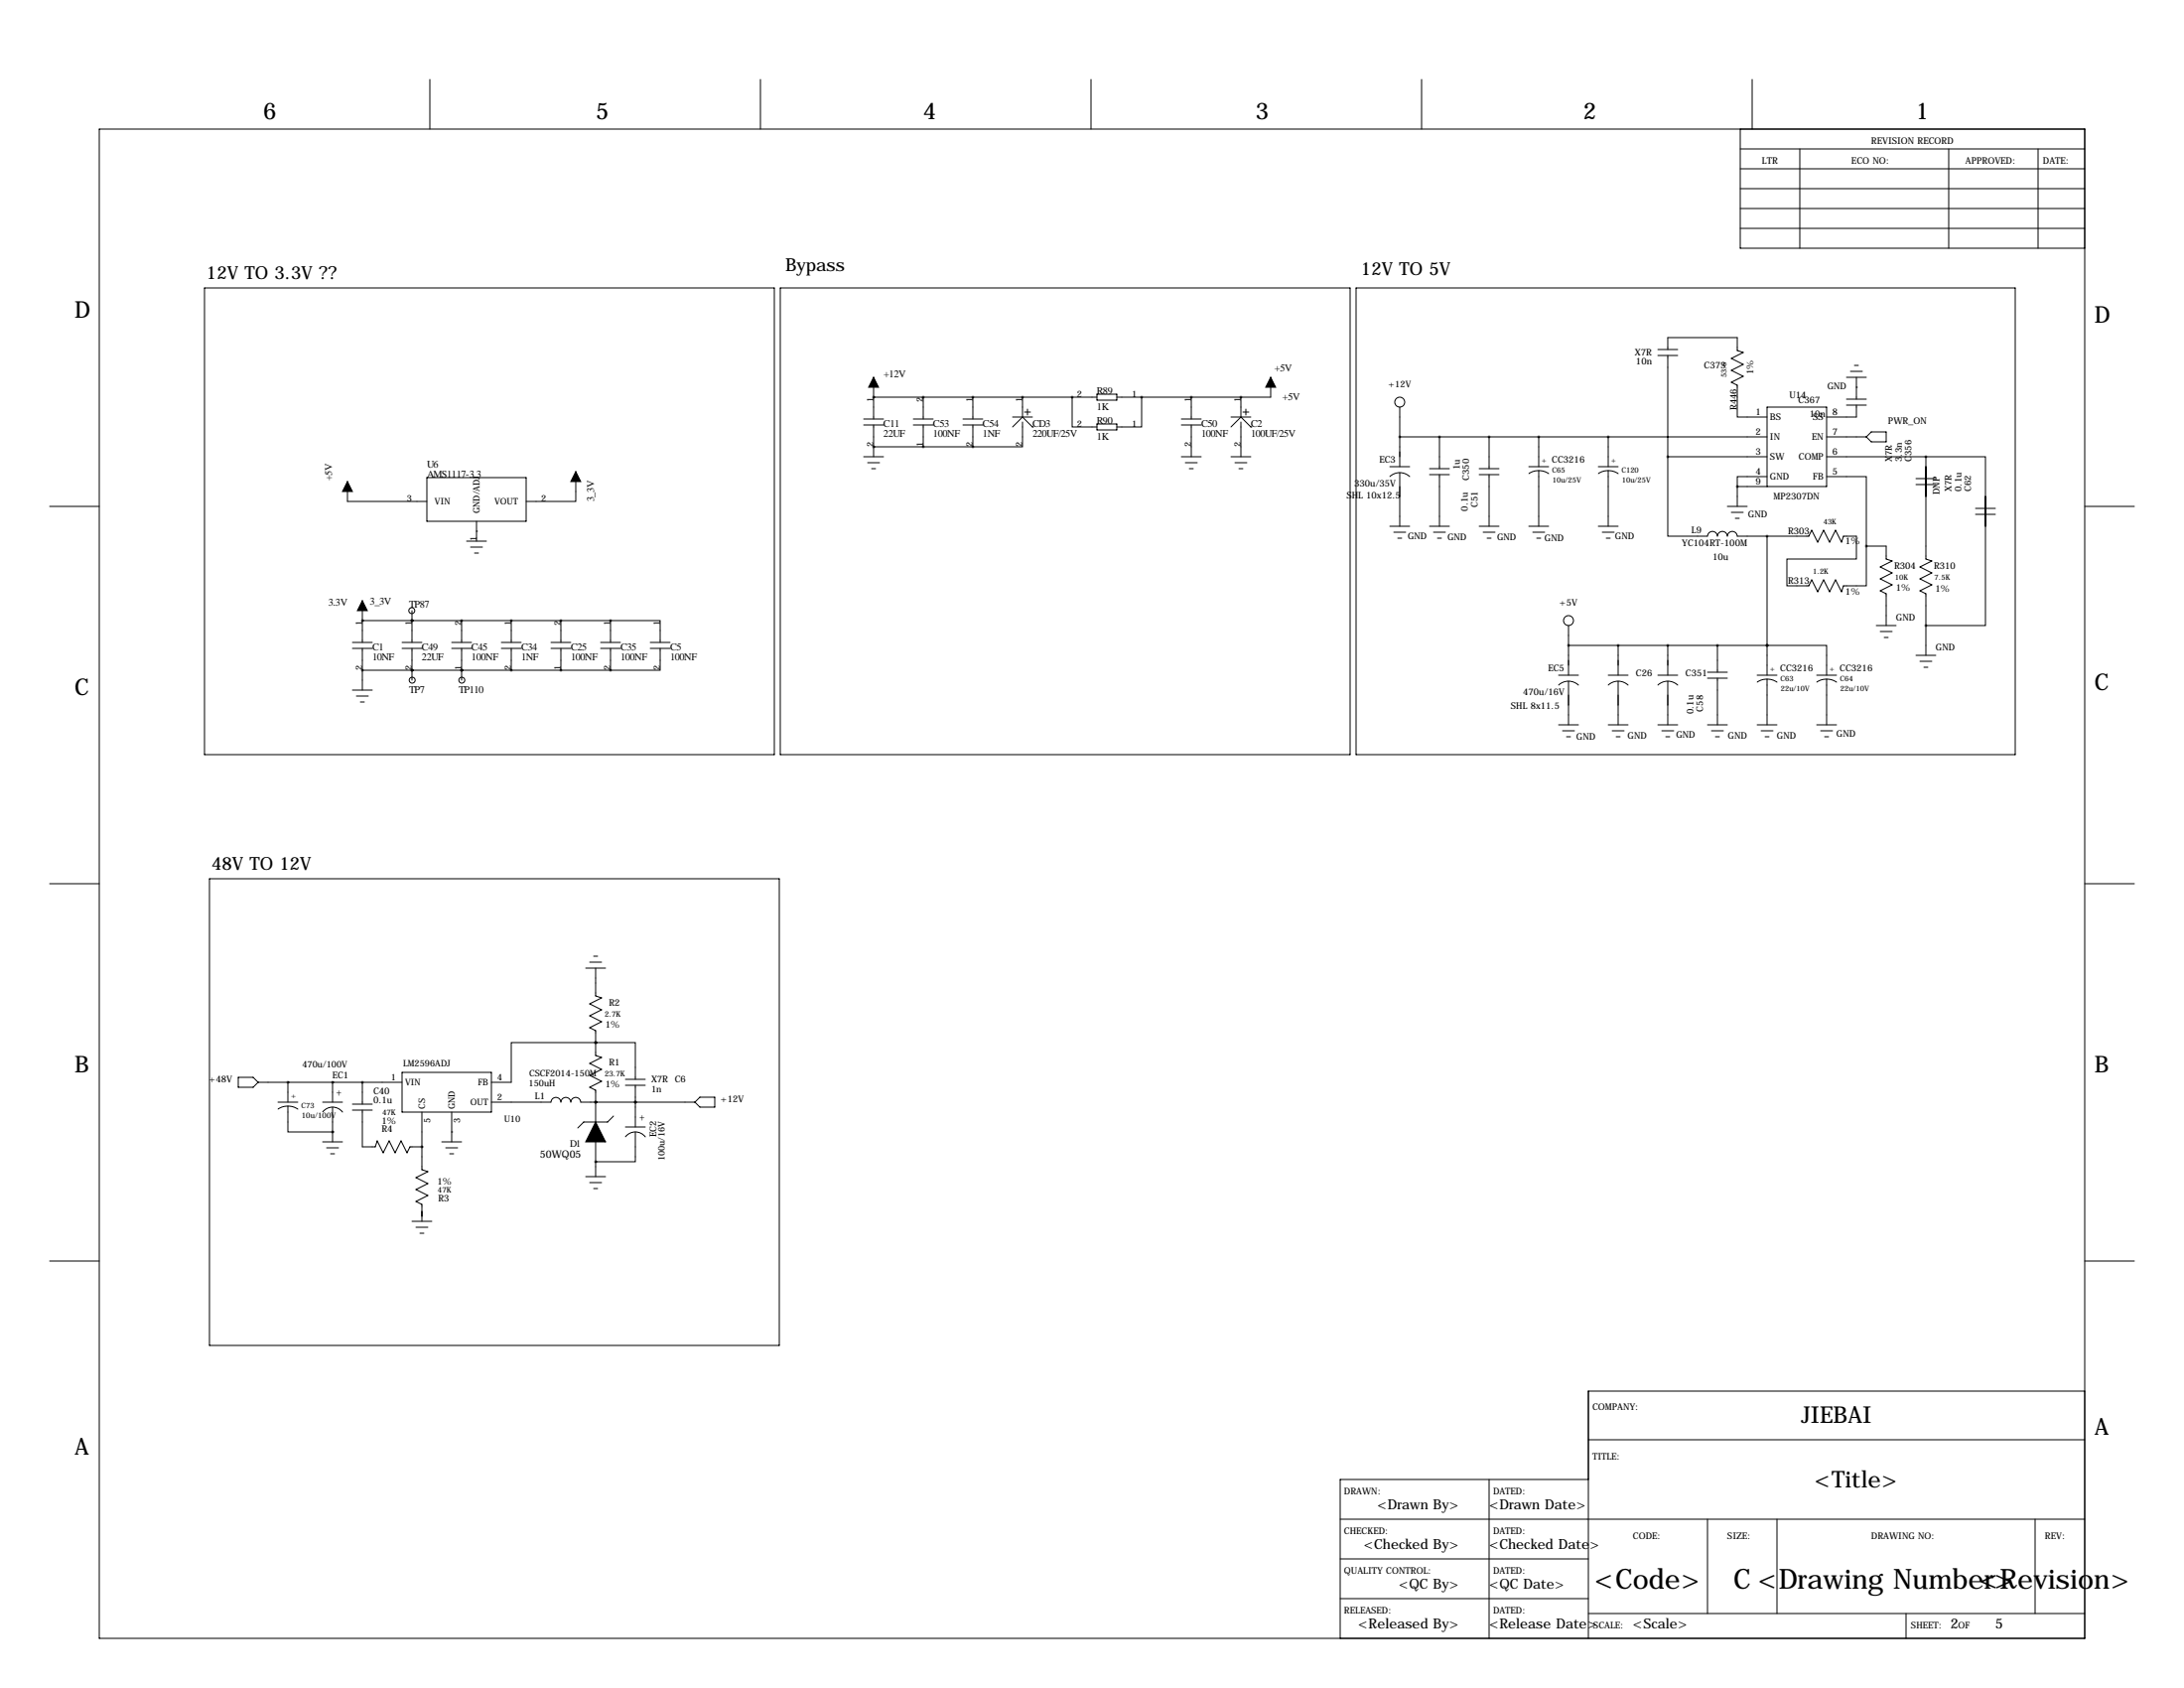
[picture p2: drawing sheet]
<svg xmlns="http://www.w3.org/2000/svg" width="559mm" height="432mm" viewBox="0 0 559 432" stroke-linecap="round" stroke-linejoin="round" font-family="sans-serif">
<g fill="none" stroke="#000" stroke-width=".25">
<path d="M25.4 33h508v386.1h-508zM110 20.3v12.7M194.6 20.3v12.7M279.1 20.3v12.7M363.7 20.3v12.7M445.3 38.1h88.1M445.3 33v30.5h88.1M448.3 20.3v12.7M460.5 38.1v25.4M498.6 38.1v25.4M521.5 38.1v25.4M445.3 48.3h88.1"/>
<path d="M445.3 43.2h88.1M445.3 53.3h88.1M445.3 58.4h88.1M52.3 73.7h145.8v119.3h-145.8zM199.6 73.7h145.8v119.3h-145.8zM347 73.7h168.6v119.3h-168.6zM223.5 96.5v10.7M325.1 96.5v5.1h-39.3M424.2 89.4h5.1M424.2 90.9h5.1M426.7 89.4v-3h17.8v3.3l1.5 .5-3 1.5 3 1.5-3 1.5 3 1.6-3 1.5 1.5 .8v8.1h7.6M426.7 90.9v25.9"/>
<path d="M472.4 96.5h5.1M473.5 95h3M474.5 93.5h1M475 99.1h.1M475 96.5v5.6M221 107.2h5.1M221 108.7h5.1M221 116.8h5.1M222 118.4h3M223 119.9h1M223.5 101.6h.1M223.5 114.3h.1"/>
<path d="M223.5 108.7v8.1M223.5 101.6h57.2M223.5 114.3h25.4M233.7 107.2h5.1M233.7 108.7h5.1M236.2 101.6v5.6M236.2 108.7v5.6M246.4 107.2h5.1M246.4 108.7h5.1M248.9 101.6v5.6M248.9 108.7v5.6M259.1 106.7h5.1"/>
<path d="M261.6 107.9v6.4h-12.7M261.6 106.7l-2.5 2.5M261.6 106.7l2.6 2.5M261.6 101.6v5.1M262.1 105.4h1.6M262.9 104.6v1.6M264.2 109.2h.1M274.3 101.6v7.6h6.4M280.7 100.8h5.1v1.6h-5.1zM280.7 108.5h5.1v1.5h-5.1zM292.1 101.6v7.6h-6.3M302.3 107.2h5"/>
<path d="M302.3 108.7h5M302.3 116.8h5M303.3 118.4h3M304.3 119.9h1M304.8 101.6v5.6M304.8 108.7v8.1M315 106.7h5M315 116.8h5M316 118.4h3M317 119.9h1M317.5 106.7l-2.5 2.5M317.5 106.7l2.5 2.5"/>
<path d="M317.5 101.6v5.1M317.5 107.9v8.9M318 105.4h1.5M318.8 104.6v1.6M320 109.2h.1M355.6 119.4h5.1M358.1 111.8h94M358.1 104.1v15.3M365.8 119.9h5M368.3 111.8v8.1M378.5 119.9h5M381 111.8v8.1"/>
<path d="M391.2 119.4h5M393.7 111.8v7.6M408.9 119.4h5.1M411.5 111.8v7.6M426.7 116.8v20.4l10.2-.1a1.27 1.27 0 0 1 1.3-1.2 1.27 1.27 0 0 1 1.2 1.3 1.27 1.27 0 0 1 1.3-1.3 1.27 1.27 0 0 1 1.3 1.3 1.27 1.27 0 0 1 1.2-1.3 1.27 1.27 0 0 1 1.3 1.3h18.3l.7-1.6 1.6 3.1 1.5-3.1 1.5 3.1 1.5-3.1 1.6 3.1 .5-1.5h3.3v5.8h-17.8v6.9h5.6l.7-1.6 1.6 3.1 1.5-3.1 1.5 3.1 1.5-3.1 1.6 3.1 .5-1.5h5.8v-10.2M426.7 116.8h25.4M467.4 111.8h10.1M467.4 116.8h25.4M472.4 102.1h5.1M472.4 103.6h5.1M475 103.6v3.1h-7.6M478.8 110.5h3.8v2.5h-3.8l-1.3-1.2z"/>
<path d="M492.8 116.8h15.2v17.8v-3M492.8 116.8v26.2l1.5 .5-3.1 1.5 3.1 1.6-3.1 1.5 3.1 1.5-3.1 1.5 1.6 .8v15.7M12.7 129.5h12.7M88.9 123.2v5.1h20.3M109.2 122.2h25.4v11.1h-25.4zM119.4 138.4h5.1M120.4 140h3M121.9 135.9h.1M121.9 133.3v5.1M147.3 120.6v7.7h-12.7M355.6 134.6h5.1M355.6 121.9a3.7 3.7 0 0 1 5.1 0"/>
<path d="M356.6 136.1h3.1M357.6 137.7h1M358.1 120.9v13.7M365.8 121.4h5M365.8 134.6h5M366.8 136.1h3M367.8 137.7h1M368.3 121.4v13.2M378.5 121.4h5M378.5 134.6h5M379.5 136.1h3M380.5 137.7h1"/>
<path d="M381 121.4v13.2M391.2 134.6h5M392.2 136.1h3M393.2 137.7h1M393.7 120.4l-1.1 .1-1.4 .6M393.7 120.4v14.2M393.7 120.4l1.6 .3 .9 .5M408.9 134.6h5.1M410 136.1h3M411 137.7h1M411.5 120.4l-1.1 .1-1.4 .6M411.5 120.4v14.2"/>
<path d="M411.5 120.4l1.1 .1 1.4 .7M442 129.5h5M443 131.1h3M444 132.6h1M444.5 124.5h22.9v-20.4h-15.3v20.4M444.5 124.5v5M452.1 121.9h-7.6v2.6M452.1 137.2v35.5M467.4 121.9h10.1v17.8M477.5 139.7h5.1v3.3l1.5 .5-3 1.5 3 1.6-3 1.5 3 1.5-3 1.5 1.5 .8v8.1M490.2 124h5.1M490.2 122.4h5.1"/>
<path d="M505.5 131.6h5M505.5 130h5M508 130v-3v33h-15.2M533.4 129.5h12.7M92.7 158.8h.1M92.7 153.7v10.6M92.7 158.8h63.5M105.4 158.8h.1M105.4 156.2v8.1M118.1 158.8v5.5M121.4 141.5h1M130.8 158.8v5.5"/>
<path d="M143.5 158.8v5.5M156.2 158.8h12.7v5.5M156.2 158.8v5.5M90.2 164.3h5M90.2 165.9h5M90.2 176.5h5M91.2 178.1h3M92.2 179.6h1M92.7 165.9v10.6M92.7 171.4h63.5M102.9 164.3h5M102.9 165.9h5"/>
<path d="M105.4 171.4h.1M105.4 165.9v8.1M115.6 164.3h5M115.6 165.9h5M118.1 171.4h.1M118.1 165.9v8.1M128.3 164.3h5M128.3 165.9h5M130.8 165.9v5.5M141 164.3h5M141 165.9h5M143.5 165.9v5.5"/>
<path d="M153.7 164.3h5M153.7 165.9h5M156.2 165.9v5.5M166.4 164.3h5M166.4 165.9h5M168.9 165.9v5.5h-12.7M398.8 172.7h5.1M398.8 175.2a3.7 3.7 0 0 1 5.1 .1M401.3 160v12.7M401.3 174.2v11.2M401.3 165.1h50.8M411.5 172.7h5.1"/>
<path d="M411.5 175.2a3.7 3.7 0 0 1 5.1 .1M414 165.1v7.6M414 174.2v11.2M424.2 172.7h5.1M424.2 175.2a3.7 3.7 0 0 1 5.1 .1M426.7 165.1v7.6M426.7 174.2v11.2M436.9 172h5.1M436.9 173.5h5.1M439.4 165.1v6.9M439.4 173.5v11.9M449.6 172.7h5.1"/>
<path d="M452.1 173.7l-1 .1-1.5 .7M452.1 165.1h.1M452.1 165.1h15.3v7.6M452.1 173.7v11.7M452.1 173.7l1.6 .3 1 .5M464.8 172.7h5.1M467.4 173.7l-1.1 .1-1.5 .7M467.4 173.7v11.7M467.4 173.7l1 .1 1.5 .7M480.1 160h5M481.1 161.5h3M482.1 163.1h1"/>
<path d="M490.2 167.6h5.1M491.2 169.2h3.1M492.3 170.7h1M398.8 185.4h5.1M399.8 186.9h3M400.8 188.5h1M411.5 185.4h5.1M412.5 186.9h3M413.5 188.5h1M424.2 185.4h5.1M425.2 186.9h3M426.2 188.5h1"/>
<path d="M436.9 185.4h5.1M437.9 186.9h3M438.9 188.5h1M449.6 185.4h5.1M450.6 186.9h3M451.6 188.5h1M464.8 185.4h5.1M465.8 186.9h3.1M466.9 188.5h1M12.7 226.1h12.7M53.6 224.8h145.8v119.4h-145.8zM533.4 226.1h12.7"/>
<path d="M149.9 247.6h5M150.9 246.1h3M151.9 244.6h1M152.4 247.6v7.2l1.5 .5-3 1.5 3 1.5-3 1.5 3 1.6-3 1.5 1.5 .8v6.3l1.5 .5-3 1.5 3 1.6-3 1.5 3 1.5-3 1.5 1.5 .8v8.1M61 275.6h3.8l1.2 1.3-1.2 1.2h-3.8zM66 276.9h36.9M73.7 276.9h.1M73.7 276.9v5M85.1 276.9h.1M85.1 276.9v5M92.7 276.9v5.5M102.9 274.3h22.8v10.2h-22.8z"/>
<path d="M152.4 266.7h.1M152.4 266.7h-21.6v10.2h-5.1M152.4 266.7h10.2v9.4M160 276.1h5.1M160 277.6h5.1M162.6 277.6v4.3M71.1 281.9h5.1M73.7 283l-1.1 .1-1.5 .6M73.7 283v6.6h11.4M73.7 283l1 .1 1.5 .6M82.5 281.9h5.1M82.5 292.1h5.1"/>
<path d="M82.6 284.4a3.2 3.2 0 0 1 5 .1M83.6 293.6h3M84.6 295.1h1M85.1 289.6h.1M85.1 283.2v8.9M90.2 282.4h5M90.2 284h5M92.7 284v9.4h3.3l.5-1.6 1.5 3.1 1.6-3.1 1.5 3.1 1.5-3.1 1.5 3.1 .8-1.5h3M107.9 293.4v5.8l1.6 .5-3.1 1.5 3.1 1.6-3.1 1.5 3.1 1.5-3.1 1.5 1.5 .8v4.3M107.9 293.4h.1M107.9 284.5v8.9M113 292.1h5.1"/>
<path d="M114 293.6h3.1M115.1 295.1h1M115.6 289.6h.1M115.6 284.5v7.6M125.7 281.9h15.3a1.27 1.27 0 0 1 1.2-1.2 1.27 1.27 0 0 1 1.3 1.2 1.27 1.27 0 0 1 1.3-1.2 1.27 1.27 0 0 1 1.2 1.2 1.27 1.27 0 0 1 1.3-1.2 1.27 1.27 0 0 1 1.3 1.2h29.2M152.4 281.9h.1M152.4 297.2h.1M152.4 292.1v8.9M157 285.5l-1.6 1.5h-6l-1.6 1.5M160 288.3h5.1M160 290.8a3.2 3.2 0 0 1 5.1 0M162.6 289.6v7.6h-10.2"/>
<path d="M162.6 281.9h.1M162.6 281.9v6.4M179.1 280.7h3.8v2.5h-3.8l-1.3-1.3zM105.4 312.4h5.1M106.4 313.9h3.1M107.4 315.5h1.1M149.9 301h5M150.9 302.5h3M151.9 304h1M12.7 322.6h12.7M533.4 322.6h12.7M533.4 355.9h-127v63.2"/>
<path d="M381 378.5v40.6M406.4 368.3h127M406.4 378.5h-63.5v40.6M342.9 388.6h190.5M342.9 398.8h63.5M436.9 388.6v24.1M454.7 388.6v24.1M520.7 388.6v24.1M342.9 408.9h63.5M406.4 412.7h127M487.7 412.7v6.4"/>
<circle cx="358.1" cy="102.9" r="1.27"/>
<circle cx="105.4" cy="156.2" r=".76"/>
<circle cx="401.3" cy="158.7" r="1.27"/>
<circle cx="105.5" cy="174" r=".76"/>
<circle cx="118.2" cy="174" r=".76"/>
</g>
<path d="M223.5 96.5l1.3 2.6h-2.6zM325.1 96.5l1.3 2.6h-2.6zM88.9 123.2l1.3 2.5h-2.6zM147.3 120.6l1.3 2.6h-2.6zM92.7 153.7l1.3 2.5h-2.6zM152.4 287l2.5 5.1h-5z" fill="#000" stroke="#000" stroke-width=".25"/>
<path d="M492.7 116.8a.05 .05 0 0 0 .1 0 .05 .05 0 0 0-.1 0zM492.7 160a.05 .05 0 0 0 .1 0 .05 .05 0 0 0-.1 0zM358.1 111.8a.05 .05 0 0 0 .1 0 .05 .05 0 0 0-.1 0zM73.6 276.9a.05 .05 0 0 0 .1 0 .05 .05 0 0 0-.1 0zM162.5 281.9a.05 .05 0 0 0 .1 0 .05 .05 0 0 0-.1 0zM162.5 281.9a.05 .05 0 0 0 .1 0 .05 .05 0 0 0-.1 0zM107.9 293.4a.05 .05 0 0 0 .1 0 .05 .05 0 0 0-.1 0z" fill="#000" stroke="#000" stroke-width=".63"/>
<g font-size="7.1">
<text x="408" y="406.4">&lt;Code&gt;</text>
<text x="443.5" y="406.4">C &lt;Drawing Number&gt;</text>
<text x="506.4" y="406.4">&lt;Revision&gt;</text>
</g>
<g font-size="5.9">
<text x="67.3" y="30.5">6</text>
<text x="152.4" y="30.5">5</text>
<text x="236.2" y="30.5">4</text>
<text x="321.3" y="30.5">3</text>
<text x="405.1" y="30.5">2</text>
<text x="490.2" y="30.5">1</text>
<text x="19" y="81.3">D</text>
<text x="535.9" y="82.6">D</text>
<text x="19" y="177.8">C</text>
<text x="535.9" y="176.5">C</text>
<text x="19" y="274.3">B</text>
<text x="535.9" y="274.3">B</text>
<text x="460.9" y="364">JIEBAI</text>
<text x="535.9" y="367">A</text>
<text x="19" y="372.1">A</text>
<text x="464.3" y="380.5">&lt;Title&gt;</text>
</g>
<g font-size="4.6">
<text x="52.8" y="71.4">12V TO 3.3V ??</text>
<text x="200.9" y="69.3">Bypass</text>
<text x="348.2" y="70.4">12V TO 5V</text>
<text x="54.1" y="222.5">48V TO 12V</text>
</g>
<g font-size="3.6">
<text x="352.4" y="386.1">&lt;Drawn By&gt;</text>
<text x="381" y="386.1">&lt;Drawn Date&gt;</text>
<text x="348.9" y="396.2">&lt;Checked By&gt;</text>
<text x="381" y="396.2">&lt;Checked Date&gt;</text>
<text x="357.9" y="406.4">&lt;QC By&gt;</text>
<text x="381" y="406.4">&lt;QC Date&gt;</text>
<text x="347.5" y="416.5">&lt;Released By&gt;</text>
<text x="381" y="416.5">&lt;Release Date&gt;</text>
<text x="417.8" y="416.5">&lt;Scale&gt;</text>
<text x="499.1" y="416.5">2</text>
<text x="510.5" y="416.5">5</text>
</g>
<g font-size="2.6">
<text x="326.1" y="95.1">+5V</text>
<text x="226.1" y="96.4">+12V</text>
<text x="280.7" y="100.8">R89</text>
<text x="280.7" y="104.9">1K</text>
<text x="328.2" y="102.4">+5V</text>
<text x="226.1" y="109.2">C11</text>
<text x="226.1" y="111.8">22UF</text>
<text x="238.8" y="109.2">C53</text>
<text x="238.8" y="111.8">100NF</text>
<text x="251.5" y="109.2">C54</text>
<text x="251.5" y="111.8">1NF</text>
<text x="264.2" y="109.2">CD3</text>
<text x="264.2" y="111.8">220UF/25V</text>
<text x="280.7" y="108.5">R90</text>
<text x="280.7" y="112.5">1K</text>
<text x="307.3" y="109.2">C50</text>
<text x="307.3" y="111.8">100NF</text>
<text x="320" y="109.2">C2</text>
<text x="320" y="111.8">100UF/25V</text>
<text x="109.2" y="119.6">U6</text>
<text x="85" y="123" transform="rotate(-90 85 123)">+5V</text>
<text x="109.2" y="122.2">AMS1117-3.3</text>
<text x="152" y="128.4" transform="rotate(-90 152 128.4)">3_3V</text>
<text x="84" y="154.9">3.3V</text>
<text x="94.6" y="154.6">3_3V</text>
<text x="104.6" y="155.4">TP87</text>
<text x="95.2" y="166.4">C1</text>
<text x="107.9" y="166.4">C49</text>
<text x="120.6" y="166.4">C45</text>
<text x="133.3" y="166.4">C34</text>
<text x="146" y="166.4">C25</text>
<text x="158.7" y="166.4">C35</text>
<text x="171.4" y="166.4">C5</text>
<text x="95.2" y="168.9">10NF</text>
<text x="107.9" y="168.9">22UF</text>
<text x="120.6" y="168.9">100NF</text>
<text x="133.3" y="168.9">1NF</text>
<text x="146" y="168.9">100NF</text>
<text x="158.7" y="168.9">100NF</text>
<text x="171.4" y="168.9">100NF</text>
<text x="104.6" y="177.3">TP7</text>
<text x="117.3" y="177.3">TP110</text>
<text x="138.2" y="296.2">50WQ05</text>
</g>
<text font-size="2.5" x="145.8" y="293.4">D1</text>
<g font-size="2.4">
<text x="450.8" y="41.9">LTR</text>
<text x="473.7" y="41.9">ECO NO:</text>
<text x="478.8" y="36.8">REVISION RECORD</text>
<text x="502.9" y="41.9">APPROVED:</text>
<text x="522.7" y="41.9">DATE:</text>
<text x="418.3" y="90.9">X7R</text>
<text x="418.6" y="93.2">10n</text>
<text x="436" y="94.2">C373</text>
<text x="448.6" y="95.8" transform="rotate(-90 448.6 95.8)">1%</text>
<text x="457.8" y="101.9">U14</text>
<text x="467.5" y="99.5">GND</text>
<text x="444.3" y="104.9" transform="rotate(-90 444.3 104.9)">R446</text>
<text x="449.2" y="106.2">1</text>
<text x="452.9" y="107.5">BS</text>
<text x="460.1" y="103">C367</text>
<text x="463" y="106.7">10n</text>
<text x="463.9" y="107.5">SS</text>
<text x="468.9" y="106.2">8</text>
<text x="449.2" y="111.3">2</text>
<text x="452.9" y="112.6">IN</text>
<text x="463.6" y="112.6">EN</text>
<text x="468.9" y="111.3">7</text>
<text x="483.1" y="108.5">PWR_ON</text>
<text x="352.9" y="118.4">EC3</text>
<text x="397.1" y="118.4">CC3216</text>
<text x="449.2" y="116.3">3</text>
<text x="452.9" y="117.7">SW</text>
<text x="460.2" y="117.7">COMP</text>
<text x="468.9" y="116.3">6</text>
<text x="484.1" y="118.1" transform="rotate(-90 484.1 118.1)">X7R</text>
<text x="486.7" y="118.1" transform="rotate(-90 486.7 118.1)">3.3n</text>
<text x="489.1" y="118.1" transform="rotate(-90 489.1 118.1)">C356</text>
<text x="346.5" y="124.3">330u/35V</text>
<text x="373.5" y="120.1" transform="rotate(-90 373.5 120.1)">1u</text>
<text x="375.9" y="122.9" transform="rotate(-90 375.9 122.9)">C350</text>
<text x="449.2" y="121.4">4</text>
<text x="449.2" y="124">9</text>
<text x="452.9" y="122.8">GND</text>
<text x="463.9" y="122.8">FB</text>
<text x="468.9" y="121.4">5</text>
<text x="499.4" y="125.7" transform="rotate(-90 499.4 125.7)">X7R</text>
<text x="501.9" y="125.7" transform="rotate(-90 501.9 125.7)">0.1u</text>
<text x="504.3" y="125.7" transform="rotate(-90 504.3 125.7)">C62</text>
<text x="344.5" y="127.4">SHL 10x12.5</text>
<text x="375.6" y="130.7" transform="rotate(-90 375.6 130.7)">0.1u</text>
<text x="378.1" y="129.7" transform="rotate(-90 378.1 129.7)">C51</text>
<text x="453.8" y="127.8">MP2307DN</text>
<text x="496.3" y="126.5" transform="rotate(-90 496.3 126.5)">DNP</text>
<text x="360.2" y="137.9">GND</text>
<text x="413.3" y="137.9">GND</text>
<text x="432.8" y="136.3">L9</text>
<text x="447.3" y="132.3">GND</text>
<text x="457.5" y="136.7">R303</text>
<text x="370.3" y="138.2">GND</text>
<text x="383" y="138.2">GND</text>
<text x="395.2" y="138.4">GND</text>
<text x="430.3" y="139.6">YC104RT-100M</text>
<text x="438.2" y="143.3">10u</text>
<text x="472.2" y="139.1">1%</text>
<text x="457.5" y="149.4">R313</text>
<text x="484.6" y="145.6">R304</text>
<text x="494.8" y="145.6">R310</text>
<text x="399" y="154.9">+5V</text>
<text x="472.2" y="152">1%</text>
<text x="485.1" y="151.2">1%</text>
<text x="495.2" y="151.3">1%</text>
<text x="485.1" y="158.8">GND</text>
<text x="495.3" y="166.4">GND</text>
<text x="396.1" y="171.7">EC5</text>
<text x="418.6" y="173">C26</text>
<text x="431.3" y="173">C351</text>
<text x="455.5" y="171.7">CC3216</text>
<text x="470.7" y="171.7">CC3216</text>
<text x="389.7" y="177.7">470u/16V</text>
<text x="386.6" y="181.3">SHL 8x11.5</text>
<text x="433.3" y="182.7" transform="rotate(-90 433.3 182.7)">0.1u</text>
<text x="435.7" y="182" transform="rotate(-90 435.7 182)">C58</text>
<text x="403.4" y="189.2">GND</text>
<text x="416.5" y="188.9">GND</text>
<text x="428.9" y="188.8">GND</text>
<text x="442.1" y="189">GND</text>
<text x="454.7" y="189">GND</text>
<text x="469.9" y="188.5">GND</text>
<text x="155.8" y="257.4">R2</text>
<text x="154.9" y="262.9">1%</text>
<text x="85" y="275.8">EC1</text>
<text x="155.8" y="272.6">R1</text>
<text x="53.5" y="276.9">+48V</text>
<text x="87.4" y="280.4" transform="rotate(-90 87.4 280.4)">+</text>
<text x="95.5" y="279.9">C40</text>
<text x="136.9" y="281.1">L1</text>
<text x="154.9" y="278.2">1%</text>
<text x="166.6" y="276.9">X7R C6</text>
<text x="184.4" y="281.9">+12V</text>
<text x="95.5" y="282.1">0.1u</text>
<text x="97.7" y="287.5">1%</text>
<text x="164.8" y="286.8" transform="rotate(-90 164.8 286.8)">+</text>
<text x="97.6" y="289.4">R4</text>
<text x="167.9" y="290.9" transform="rotate(-90 167.9 290.9)">EC2</text>
<text x="111.9" y="303">1%</text>
<text x="112.1" y="307.2">R3</text>
<text x="407.4" y="360.7">COMPANY:</text>
<text x="407.4" y="373.4">TITLE:</text>
<text x="343.9" y="382.3">DRAWN:</text>
<text x="382" y="382.3">DATED:</text>
<text x="343.9" y="392.4">CHECKED:</text>
<text x="382" y="392.4">DATED:</text>
<text x="417.8" y="393.7">CODE:</text>
<text x="442" y="393.7">SIZE:</text>
<text x="478.8" y="393.7">DRAWING NO:</text>
<text x="523.2" y="393.7">REV:</text>
<text x="343.9" y="402.6">QUALITY CONTROL:</text>
<text x="382" y="402.6">DATED:</text>
<text x="343.9" y="412.7">RELEASED:</text>
<text x="382" y="412.7">DATED:</text>
<text x="407.7" y="416.6">SCALE:</text>
<text x="488.9" y="416.6">SHEET:</text>
<text x="501" y="416.6">OF</text>
</g>
<g font-size="2.3">
<text x="275.5" y="101.6">2</text>
<text x="289.6" y="101.6">1</text>
<text x="355.2" y="99.1">+12V</text>
<text x="223.5" y="102.9" transform="rotate(-90 223.5 102.9)">1</text>
<text x="236.2" y="102.9" transform="rotate(-90 236.2 102.9)">2</text>
<text x="248.9" y="102.9" transform="rotate(-90 248.9 102.9)">1</text>
<text x="261.6" y="102.9" transform="rotate(-90 261.6 102.9)">1</text>
<text x="304.8" y="102.9" transform="rotate(-90 304.8 102.9)">1</text>
<text x="317.5" y="102.9" transform="rotate(-90 317.5 102.9)">1</text>
<text x="275.5" y="109.2">2</text>
<text x="289.6" y="109.2">1</text>
<text x="223.5" y="114.3" transform="rotate(-90 223.5 114.3)">2</text>
<text x="236.2" y="114.3" transform="rotate(-90 236.2 114.3)">1</text>
<text x="248.9" y="114.3" transform="rotate(-90 248.9 114.3)">2</text>
<text x="261.6" y="114.3" transform="rotate(-90 261.6 114.3)">2</text>
<text x="304.8" y="114.3" transform="rotate(-90 304.8 114.3)">2</text>
<text x="317.5" y="114.3" transform="rotate(-90 317.5 114.3)">2</text>
<text x="104.1" y="128.3">3</text>
<text x="111.3" y="129.1">VIN</text>
<text x="122.7" y="131.3" transform="rotate(-90 122.7 131.3)">GND/ADJ</text>
<text x="126.5" y="129.1">VOUT</text>
<text x="138.4" y="128.3">2</text>
<text x="121.9" y="138.5" transform="rotate(-90 121.9 138.5)">1</text>
<text x="92.7" y="160" transform="rotate(-90 92.7 160)">1</text>
<text x="105.4" y="160" transform="rotate(-90 105.4 160)">1</text>
<text x="118.1" y="160" transform="rotate(-90 118.1 160)">2</text>
<text x="130.8" y="160" transform="rotate(-90 130.8 160)">1</text>
<text x="143.5" y="160" transform="rotate(-90 143.5 160)">2</text>
<text x="156.2" y="160" transform="rotate(-90 156.2 160)">1</text>
<text x="168.9" y="160" transform="rotate(-90 168.9 160)">1</text>
<text x="92.7" y="171.5" transform="rotate(-90 92.7 171.5)">2</text>
<text x="105.4" y="171.5" transform="rotate(-90 105.4 171.5)">2</text>
<text x="118.1" y="171.5" transform="rotate(-90 118.1 171.5)">1</text>
<text x="130.8" y="171.5" transform="rotate(-90 130.8 171.5)">2</text>
<text x="143.5" y="171.5" transform="rotate(-90 143.5 171.5)">1</text>
<text x="156.2" y="171.5" transform="rotate(-90 156.2 171.5)">2</text>
<text x="168.9" y="171.5" transform="rotate(-90 168.9 171.5)">2</text>
<text x="77.3" y="273.1">470u/100V</text>
<text x="103.2" y="272.9">LM2596ADJ</text>
<text x="135.4" y="275.4">CSCF2014-150M</text>
<text x="100" y="276.4">1</text>
<text x="103.6" y="277.7">VIN</text>
<text x="122.3" y="277.7">FB</text>
<text x="127.3" y="281.4">2</text>
<text x="127.3" y="276.4">4</text>
<text x="135.3" y="278">150uH</text>
<text x="166.6" y="279.4">1n</text>
<text x="108.8" y="283.7" transform="rotate(-90 108.8 283.7)">CS</text>
<text x="110.1" y="287.3" transform="rotate(-90 110.1 287.3)">5</text>
<text x="116.4" y="283.7" transform="rotate(-90 116.4 283.7)">GND</text>
<text x="117.7" y="287.3" transform="rotate(-90 117.7 287.3)">3</text>
<text x="120.4" y="282.7">OUT</text>
<text x="129" y="287">U10</text>
<text x="170" y="297" transform="rotate(-90 170 297)">100u/16V</text>
</g>
<g font-size="2">
<text x="154.7" y="260.1">2.7K</text>
<text x="154.7" y="275.3">23.7K</text>
<text x="77.2" y="286">10u/100V</text>
<text x="97.8" y="285.2">47K</text>
<text x="112" y="305.1">47K</text>
</g>
<g font-size="1.9">
<text x="441.8" y="96.6" transform="rotate(-90 441.8 96.6)">53.6</text>
<text x="394.5" y="118.4">+</text>
<text x="412.2" y="118.4">+</text>
<text x="397.1" y="121">C65</text>
<text x="397.2" y="123.4">10u/25V</text>
<text x="414.9" y="121">C120</text>
<text x="415" y="123.4">10u/25V</text>
<text x="466.5" y="134.2">43K</text>
<text x="463.8" y="146.9">1.2K</text>
<text x="484.9" y="148.3">10K</text>
<text x="494.9" y="148.3">7.5K</text>
<text x="452.9" y="171.8">+</text>
<text x="468.1" y="171.8">+</text>
<text x="455.5" y="174.3">C63</text>
<text x="455.6" y="176.8">22u/10V</text>
<text x="470.8" y="174.3">C64</text>
<text x="470.9" y="176.8">22u/10V</text>
<text x="74.4" y="281">+</text>
<text x="77.1" y="283.6">C73</text>
</g>
</svg>
